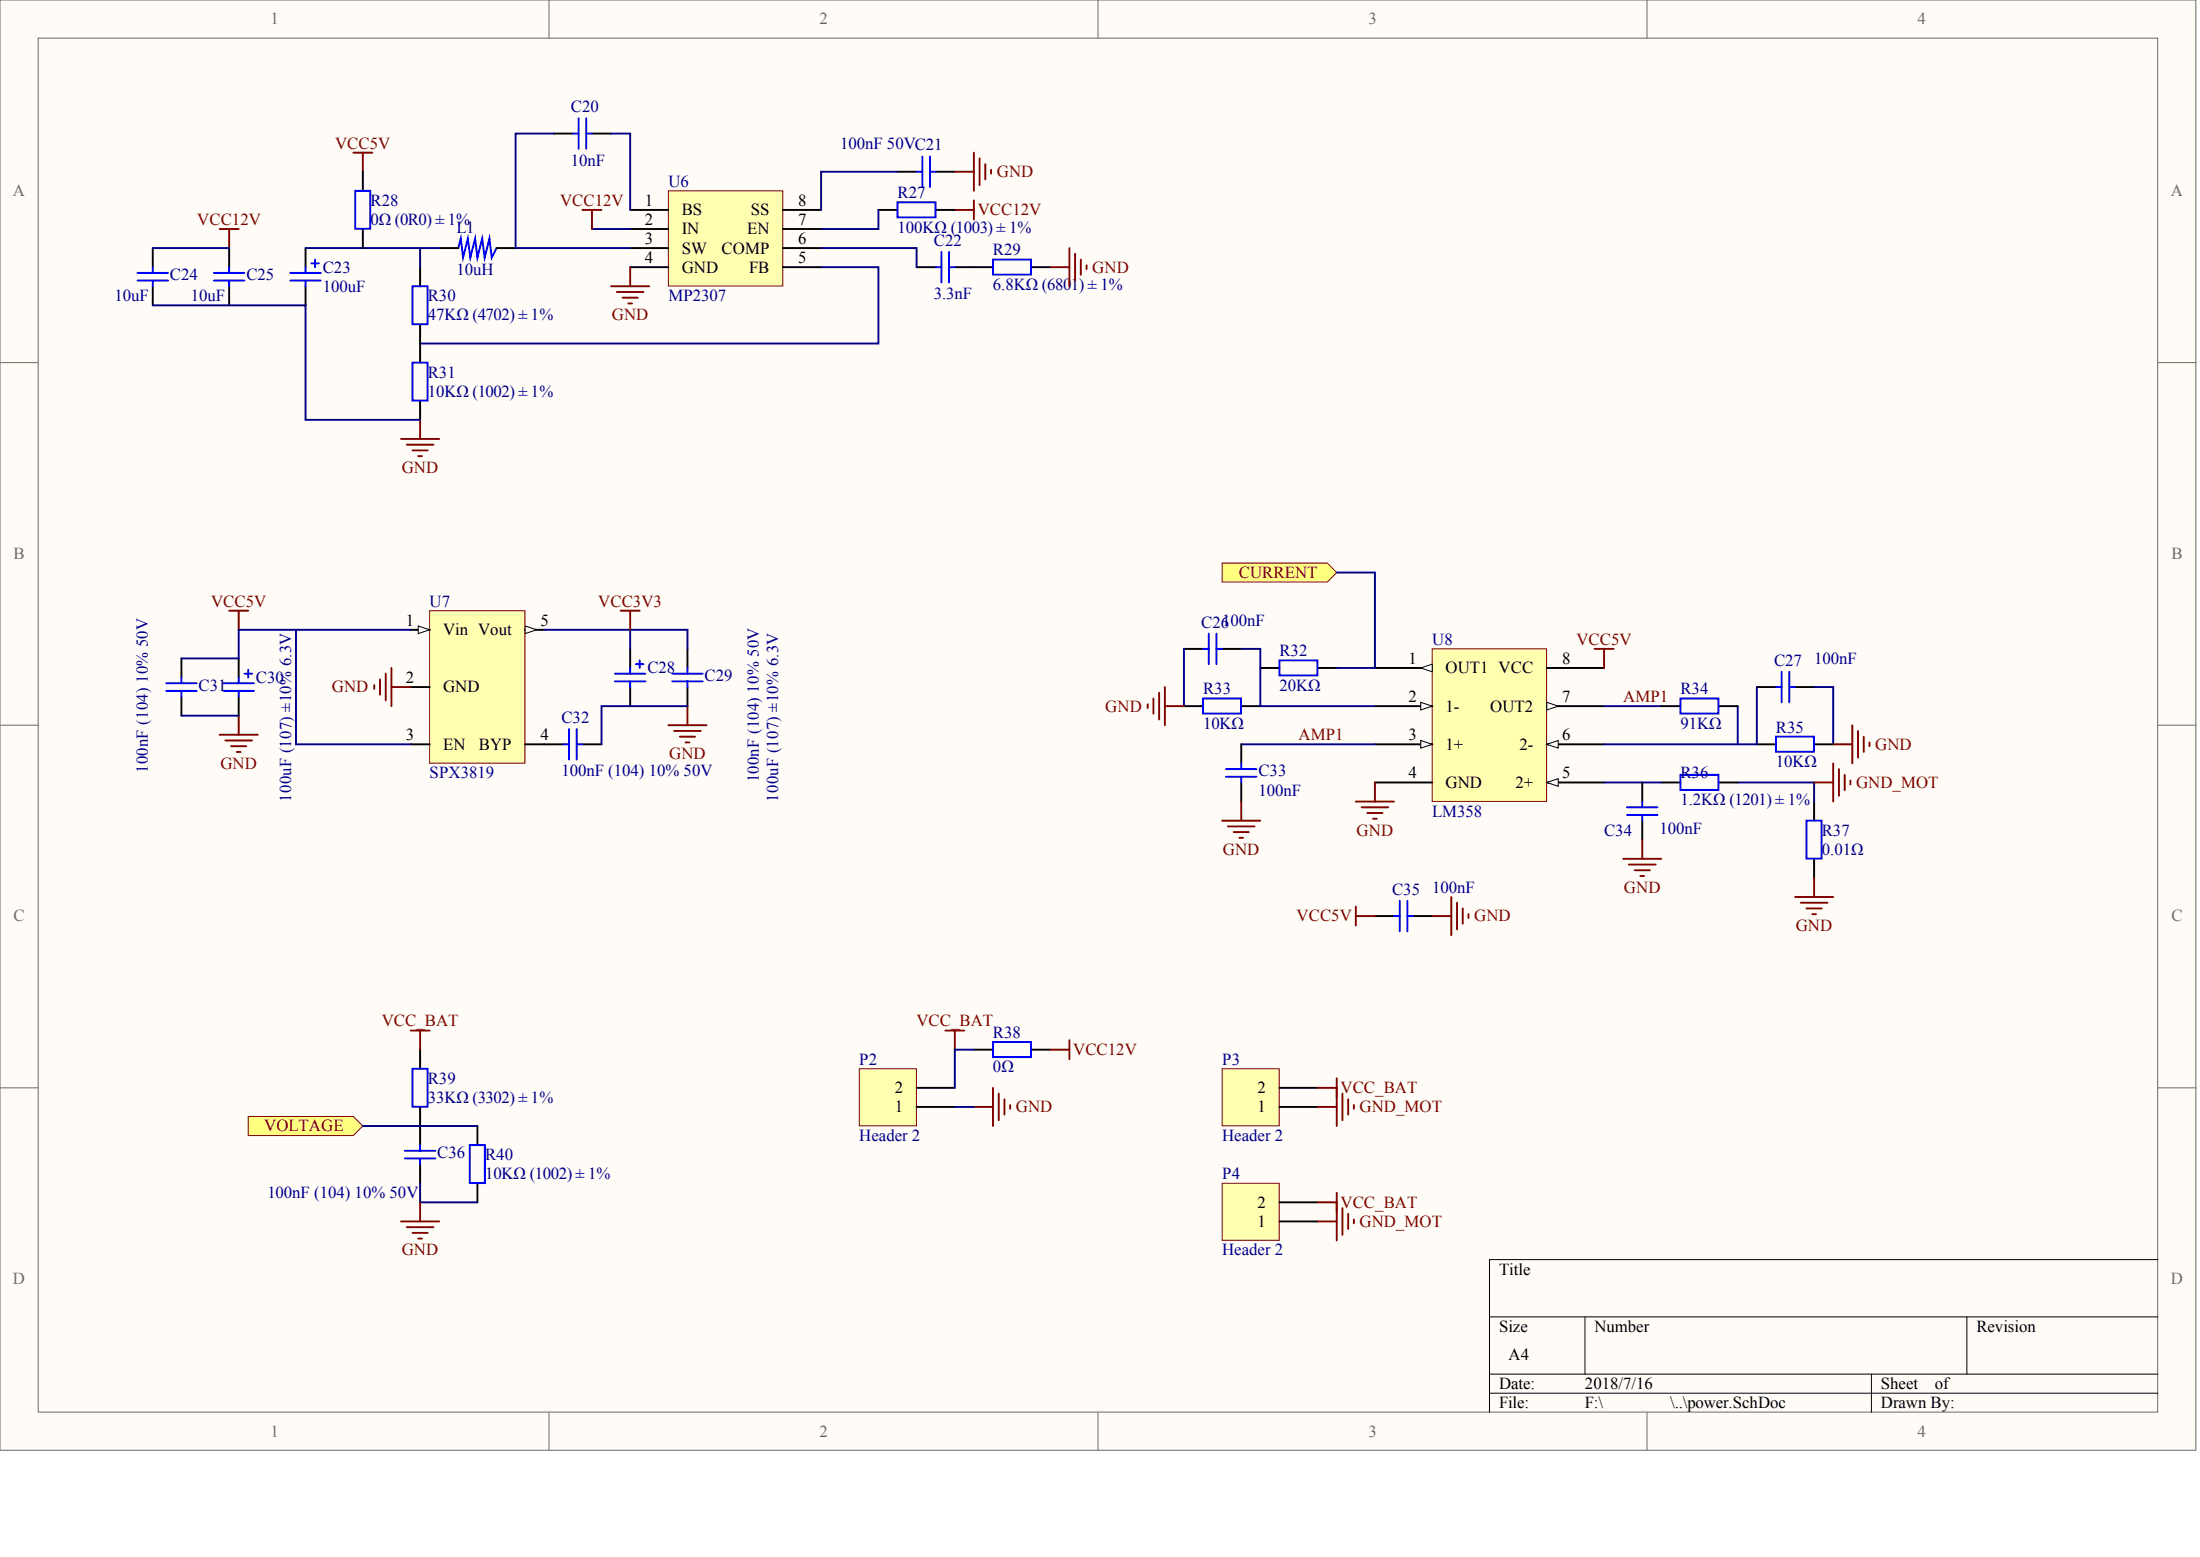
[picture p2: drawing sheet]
<svg xmlns="http://www.w3.org/2000/svg" width="840mm" height="594mm" viewBox="0 0 840 594" stroke-linecap="round" stroke-linejoin="round" font-family="sans-serif">
<g fill="#fffcf8" stroke="#696969" stroke-width=".38">
<path d="M0 0h838v553.4h-838z"/>
<path d="M14.6 14.6h808.8v524.2h-808.8z"/>
</g>
<path d="M209.5 0v14.6M419 0v14.6M628.6 0v14.6M0 138.4h14.6M823.5 138.4h14.6M0 276.7h14.6M823.5 276.7h14.6M0 415.1h14.6M823.5 415.1h14.6M209.5 538.9v14.5M419 538.9v14.5M628.6 538.9v14.5" fill="none" stroke="#696969" stroke-width=".38"/>
<path d="M823.5 480.6h-255.1v58.3M568.4 502.5h255.1M604.9 502.5v21.8M750.6 502.5v21.8M568.4 524.3h255.1M568.4 531.6h255.1M714.2 524.3v14.6" fill="none" stroke="#000" stroke-width=".38"/>
<path d="M255.1 72.8h43.6v36.4h-43.6z" fill="#ffffb0" stroke="#800000" stroke-width=".38"/>
<g fill="none" stroke="#000" stroke-width=".73">
<path d="M211.3 51h7.3M225.9 51h7.3M342.5 65.5h7.3M357.1 65.5h7.3M58.3 94.7v7.2M87.5 94.7v7.2M116.6 94.7v7.2M167.6 94.7h7.3M189.5 94.7h7.3M240.5 80.1h14.6M240.5 87.4h14.6M240.5 94.7h14.6"/>
<path d="M298.8 80.1h14.6M298.8 87.4h14.6M298.8 94.7h14.6M335.2 80.1h7.3M357.1 80.1h7.3M58.3 109.2v7.3M87.5 109.2v7.3M116.6 109.2v7.3M160.3 101.9v7.3M240.5 101.9h14.6M298.8 101.9h14.6M349.8 101.9h7.3"/>
<path d="M364.4 101.9h14.6M393.5 101.9h7.3M160.3 123.8v14.6M160.3 152.9v7.3"/>
</g>
<g fill="none" stroke="#00f" stroke-width=".73">
<path d="M218.6 51h2.2M220.8 45.1v11.7M223.7 45.1v11.7M223.7 51h2.2M352 59.7v11.7M354.9 59.7v11.7M342.5 77.2h14.5v5.7h-14.5zM349.8 65.5h2.2M354.9 65.5h2.2M120.2 99v2.9M174.9 94.7l1-3.7 .8 7.3 1.9-7.3 .9 7.3 1.8-7.3 .9 7.3 1.8-7.3 1 7.3 1.8-7.3 .9 7.3 1.8-3.6M359.3 96.1v11.7"/>
<path d="M362.2 96.1v11.7M379 99h14.5v5.8h-14.5zM52.5 104.1h11.6M52.5 107h11.6M58.3 101.9v2.2M58.3 107v2.2M81.6 104.1h11.7M81.6 107h11.7M87.5 101.9v2.2M87.5 107v2.2M110.8 104.1h11.6M110.8 107h11.6"/>
<path d="M116.6 101.9v2.2M116.6 107v2.2M118.8 100.5h2.9M157.4 109.2h5.8v14.5h-5.8zM357.1 101.9h2.2M362.2 101.9h2.2M157.4 138.4h5.8v14.4h-5.8z"/>
</g>
<g fill="none" stroke="#800000" stroke-width=".73">
<path d="M134.8 58.3h7.3M138.5 58.3v7.2M371.7 58.3v14.5M364.4 65.5h7.3M371.7 76.5v7.2M373.9 60.4v10.2M376.1 62.6v5.8M378.2 64.8v1.5M83.8 87.4h7.3M87.5 87.4v7.3M222.3 80.1h7.3M225.9 80.1v7.3"/>
<path d="M364.4 80.1h7.3M408.1 94.7v14.5M410.3 96.8v10.2M412.5 99v5.9M233.2 109.2h14.6M235.4 111.4h10.2M237.6 113.6h5.8M239.8 115.8h1.4M240.5 101.9v7.3M400.8 101.9h7.3M414.7 101.2v1.5M153 167.5h14.6"/>
<path d="M155.2 169.7h10.2M157.4 171.9h5.8M159.6 174h1.5M160.3 160.2v7.3"/>
</g>
<path d="M211.3 51h-14.5v43.7h43.7M233.2 51h7.3v29.1M342.5 65.5h-29.1v14.6M58.3 94.7h29.2M116.6 94.7h51M160.3 94.7v7.2M225.9 87.4h14.6M313.4 94.7h36.4v7.2M335.2 80.1v7.3h-21.8M58.3 116.5h58.3v43.7h43.7M313.4 101.9h21.8v29.2h-174.9" fill="none" stroke="#000080" stroke-width=".73"/>
<path d="M546.6 247.6h43.6v58.2h-43.6z" fill="#ffffb0" stroke="#800000" stroke-width=".38"/>
<path d="M524.7 254.9h21.9" fill="none" stroke="#000" stroke-width=".73"/>
<path d="M542.2 254.9l4.4-1.5v2.9z" fill="#fffcf8" stroke="#000" stroke-width=".38"/>
<path d="M524.7 269.4h21.9" fill="none" stroke="#000" stroke-width=".73"/>
<path d="M542.2 268l4.4 1.4-4.4 1.5z" fill="#fffcf8" stroke="#000" stroke-width=".38"/>
<path d="M524.7 284h21.9" fill="none" stroke="#000" stroke-width=".73"/>
<path d="M542.2 282.5l4.4 1.5-4.4 1.5z" fill="#fffcf8" stroke="#000" stroke-width=".38"/>
<path d="M524.7 298.6h21.9M590.3 298.6h21.9" fill="none" stroke="#000" stroke-width=".73"/>
<path d="M590.3 298.6l4.4-1.5v2.9z" fill="#fffcf8" stroke="#000" stroke-width=".38"/>
<path d="M590.3 284h21.9" fill="none" stroke="#000" stroke-width=".73"/>
<path d="M590.3 284l4.4-1.5v3z" fill="#fffcf8" stroke="#000" stroke-width=".38"/>
<path d="M590.3 269.4h21.9" fill="none" stroke="#000" stroke-width=".73"/>
<path d="M590.3 268l4.4 1.4-4.4 1.5z" fill="#fffcf8" stroke="#000" stroke-width=".38"/>
<path d="M590.3 254.9h21.9" fill="none" stroke="#000" stroke-width=".73"/>
<path d="M164 233h36.3v58.2h-36.3z" fill="#ffffb0" stroke="#800000" stroke-width=".38"/>
<path d="M156.7 240.3h7.3" fill="none" stroke="#000" stroke-width=".73"/>
<path d="M159.6 238.8l4.4 1.5-4.4 1.5z" fill="#fffcf8" stroke="#000" stroke-width=".38"/>
<path d="M200.4 240.3h7.3M156.7 262.1h7.3M156.7 284h7.3M200.4 284h7.3" fill="none" stroke="#000" stroke-width=".73"/>
<path d="M200.4 238.8l4.4 1.5-4.4 1.5z" fill="#fffcf8" stroke="#000" stroke-width=".38"/>
<g fill="none" stroke="#800000" stroke-width=".73">
<path d="M87.5 233h7.2M91.1 233v7.3M236.9 233h7.2M240.5 233v7.3M145 259.2v5.9M147.2 257.1v10.1M149.4 254.9v14.5M91.1 273.1v7.3M142.8 261.4v1.5M149.4 262.1h7.3M255.1 276.7h14.5M257.3 278.9h10.2"/>
<path d="M262.4 269.4v7.3M83.8 280.4h14.6M86 282.5h10.2M88.2 284.7h5.8M90.4 286.9h1.4M259.4 281.1h5.9M261.6 283.3h1.5"/>
</g>
<path d="M69.2 251.2v7.3M91.1 251.2v7.3M240.5 247.6v7.3M262.4 247.6v7.3M69.2 265.8v7.3M91.1 265.8v7.3M240.5 262.1v7.3M262.4 262.1v7.3M207.7 284h7.3M222.3 284h7.3" fill="none" stroke="#000" stroke-width=".73"/>
<g fill="none" stroke="#00f" stroke-width=".73">
<path d="M69.2 258.5v2.2M91.1 258.5v2.2M93.3 257.1h2.9M94.7 255.6v2.9M234.7 257.1h11.6M234.7 260h11.6M240.5 254.9v2.2M240.5 260v2.1M242.7 253.4h2.9M244.1 252v2.9M256.5 257.1h11.7M256.5 260h11.7"/>
<path d="M262.4 254.9v2.2M262.4 260v2.1M63.4 260.7h11.7M63.4 263.6h11.7M69.2 263.6v2.2M85.3 260.7h11.6M85.3 263.6h11.6M91.1 263.6v2.2M217.2 278.2v11.6M220.1 278.2v11.6M215 284h2.2M220.1 284h2.2"/>
</g>
<path d="M113 240.3v43.7h43.7M156.7 240.3h-65.6v10.9h-21.9M207.7 240.3h54.7v7.3M240.5 240.3v7.3M69.2 273.1h21.9M262.4 269.4h-32.8v14.6" fill="none" stroke="#000080" stroke-width=".73"/>
<g fill="#ffff80" stroke="#800000" stroke-width=".38">
<path d="M466.4 214.8h40.1l3.6 3.7-3.6 3.6h-40.1z" fill-rule="evenodd"/>
<path d="M94.7 426h40.1l3.7 3.6-3.7 3.7h-40.1z" fill-rule="evenodd"/>
</g>
<g fill="none" stroke="#000" stroke-width=".73">
<path d="M138.5 65.5v7.3M138.5 87.4v7.3M451.8 247.6h7.3M466.4 247.6h7.3M481 254.9h7.3M502.9 254.9h7.2M451.8 269.4h7.3M473.7 269.4h7.3M634 269.4h7.3M655.9 269.4h7.3M670.5 262.1h7.3M685.1 262.1h7.2"/>
<path d="M473.7 284v7.3M473.7 298.6v7.2M626.8 298.6v7.2M634 298.6h7.3M655.9 298.6h7.3M670.5 284h7.3M692.3 284h7.3M626.8 313.1v7.3M692.3 305.8v7.3M692.3 327.7v7.3M524.7 349.5h7.3M539.3 349.5h7.3"/>
<path d="M160.3 400.5v7.3M371.7 400.5h7.3M393.5 400.5h7.3M160.3 422.4v14.5M182.2 429.6v7.3M160.3 444.2v7.3M182.2 451.5v7.3"/>
</g>
<g fill="none" stroke="#00f" stroke-width=".73">
<path d="M135.6 72.8h5.7v14.5h-5.7zM459.1 247.6h2.2M461.3 241.8v11.6M464.2 241.8v11.6M464.2 247.6h2.2M488.3 252h14.5v5.7h-14.5zM680 256.3v11.7M682.9 256.3v11.7M459.1 266.5h14.5v5.8h-14.5zM641.3 266.5h14.5v5.8h-14.5zM677.8 262.1h2.2M682.9 262.1h2.2"/>
<path d="M467.9 293.5h11.6M467.9 296.4h11.6M473.7 291.3v2.2M473.7 296.4v2.2M641.3 295.6h14.5v5.8h-14.5zM677.8 281.1h14.5v5.7h-14.5zM620.9 308h11.7M620.9 310.9h11.7M626.8 305.8v2.2M626.8 310.9v2.2M689.4 313.1h5.8v14.5h-5.8zM532 349.5h2.2"/>
<path d="M534.2 343.7v11.7M537.1 343.7v11.7M537.1 349.5h2.2M379 397.6h14.5v5.7h-14.5zM157.4 407.8h5.8v14.5h-5.8zM154.5 439.1h11.7M160.3 436.9v2.2M179.3 436.9h5.7v14.5h-5.7zM154.5 442h11.7M160.3 442v2.2"/>
</g>
<path d="M510.1 218.5h14.6v36.4h-14.6M451.8 247.6v21.8M473.7 247.6h7.3v21.8h43.7M612.2 269.4h21.8M663.2 269.4v14.6M670.5 262.1v21.9h-58.3M692.3 262.1h7.3v21.9M473.7 284h51M612.2 298.6h21.8M663.2 298.6h29.1v7.2M138.5 429.6h43.7M160.3 451.5v7.3h21.9" fill="none" stroke="#000080" stroke-width=".73"/>
<g fill="none" stroke="#800000" stroke-width=".73">
<path d="M608.5 247.6h7.3M612.2 247.6v7.3M692.3 335v7.3M517.4 345.9v7.3M517.4 349.5h7.3M685.1 342.3h14.5M687.2 344.4h10.2M689.4 346.6h5.9M691.6 348.8h1.5M360.7 393.2h7.3M364.4 393.2v7.3M408.1 396.9v7.2"/>
<path d="M400.8 400.5h7.3M160.3 458.8v7.2M153 466h14.6M155.2 468.2h10.2M157.4 470.4h5.8M159.6 472.6h1.5"/>
</g>
<path d="M328 407.8h21.7v21.8h-21.7z" fill="#ffffb0" stroke="#800000" stroke-width=".38"/>
<path d="M349.8 415.1h14.6M349.8 422.4h14.6" fill="none" stroke="#000" stroke-width=".73"/>
<path d="M466.4 407.8h21.8v21.8h-21.8z" fill="#ffffb0" stroke="#800000" stroke-width=".38"/>
<path d="M488.3 415.1h14.6M488.3 422.4h14.6" fill="none" stroke="#000" stroke-width=".73"/>
<g fill="none" stroke="#800000" stroke-width=".73">
<path d="M438 268.7v1.5M440.2 266.5v5.8M442.4 264.3v10.2M444.6 262.1v14.6M444.6 269.4h7.2M706.9 276.7v14.6M709.1 278.9v10.2M524.7 298.6v7.2M692.3 298.6h7.3M699.6 291.3v14.5M699.6 284h7.3M701.8 293.5v10.2"/>
<path d="M704 295.6v5.9M706.2 297.8v1.5M711.3 281.1v5.8M713.5 283.3v1.4M466.4 313.1h14.6M468.6 315.3h10.2M470.8 317.5h5.8M473 319.7h1.4M473.7 305.8v7.3M517.4 305.8h14.6M519.6 308h10.2M521.8 310.2h5.8"/>
<path d="M524 312.4h1.5M619.5 327.7h14.5M621.7 329.9h10.2M623.8 332.1h5.9M626 334.2h1.5M626.8 320.4v7.3M546.6 349.5h7.3M553.9 342.3v14.5M556.1 344.4v10.2M558.2 346.6v5.8M560.4 348.8v1.5M379 415.1v14.5"/>
<path d="M381.2 417.3v10.1M383.3 419.4v5.9M502.9 415.1h7.2M510.1 411.4v18.2M512.3 417.3v10.1M514.5 419.4v5.9M371.7 422.4h7.3M385.5 421.6v1.5M502.9 422.4h7.2M516.7 421.6v1.5"/>
</g>
<path d="M371.7 400.5h-7.3v14.6" fill="none" stroke="#000080" stroke-width=".73"/>
<path d="M466.4 451.5h21.8v21.8h-21.8z" fill="#ffffb0" stroke="#800000" stroke-width=".38"/>
<path d="M488.3 458.8h14.6M488.3 466h14.6" fill="none" stroke="#000" stroke-width=".73"/>
<path d="M364.4 422.4h7.3" fill="none" stroke="#000080" stroke-width=".73"/>
<path d="M156.7 393.2h7.3M160.3 393.2v7.3M502.9 458.8h7.2M510.1 455.1v18.2M502.9 466h7.2M512.3 460.9v10.2M514.5 463.1v5.9M516.7 465.3v1.5" fill="none" stroke="#800000" stroke-width=".73"/>
<g font-size="6.4" fill="#696969">
<text x="103.2" y="9.3">1</text>
<text x="312.7" y="9.3">2</text>
<text x="522.2" y="9.3">3</text>
<text x="731.8" y="9.3">4</text>
<text x="5" y="74.9">A</text>
<text x="828.5" y="74.9">A</text>
<text x="5.2" y="213.2">B</text>
<text x="828.7" y="213.2">B</text>
<text x="5.2" y="351.6">C</text>
<text x="828.7" y="351.6">C</text>
<text x="5" y="490">D</text>
<text x="828.5" y="490">D</text>
<text x="103.2" y="548.2">1</text>
<text x="312.7" y="548.2">2</text>
<text x="522.2" y="548.2">3</text>
<text x="731.8" y="548.2">4</text>
</g>
<g font-size="6.4" fill="#000080">
<text x="217.9" y="42.8">C20</text>
<text x="320.7" y="56.7">100nF 50VC21</text>
<text x="217.9" y="63.2">10nF</text>
<text x="255.1" y="71.2">U6</text>
<text x="342.5" y="75.6">R27</text>
<text x="141.4" y="78.5">R28</text>
<text x="141.4" y="85.8">0Ω (0R0) ±1%</text>
<text x="174.2" y="88.7">L1</text>
<text x="342.5" y="88.7">100KΩ (1003) ±1%</text>
<text x="356.4" y="93.8">C22</text>
<text x="379" y="97.5">R29</text>
<text x="64.9" y="106.9">C24</text>
<text x="94" y="106.9">C25</text>
<text x="123.2" y="104">C23</text>
<text x="174.2" y="104.7">10uH</text>
<text x="123.2" y="111.3">100uF</text>
<text x="379" y="110.6">6.8KΩ (6801) ±1%</text>
<text x="43.7" y="114.9">10uF</text>
<text x="72.9" y="114.9">10uF</text>
<text x="163.2" y="114.9">R30</text>
<text x="255.1" y="114.9">MP2307</text>
<text x="356.4" y="114.2">3.3nF</text>
<text x="163.2" y="122.2">47KΩ (4702) ±1%</text>
<text x="163.2" y="144.1">R31</text>
<text x="163.2" y="151.3">10KΩ (1002) ±1%</text>
<text x="164" y="231.4">U7</text>
<text x="458.4" y="239.5">C26100nF</text>
<text x="488.3" y="250.4">R32</text>
<text x="546.6" y="246">U8</text>
<text x="247.1" y="256.9">C28</text>
<text x="677" y="254">C27</text>
<text x="692.3" y="253.3">100nF</text>
<text x="75.8" y="263.5">C31</text>
<text x="97.7" y="260.6">C30</text>
<text x="268.9" y="259.8">C29</text>
<text x="488.3" y="263.5">20KΩ</text>
<text x="459.1" y="264.9">R33</text>
<text x="641.3" y="264.9">R34</text>
<text x="214.3" y="275.9">C32</text>
<text x="459.1" y="278.1">10KΩ</text>
<text x="641.3" y="278.1">91KΩ</text>
<text x="677.8" y="279.5">R35</text>
<text x="677.8" y="292.6">10KΩ</text>
<text x="164" y="297">SPX3819</text>
<text x="214.3" y="296.3">100nF (104) 10% 50V</text>
<text x="480.3" y="296.3">C33</text>
<text x="641.3" y="297">R36</text>
<text x="480.3" y="303.5">100nF</text>
<text x="546.6" y="311.5">LM358</text>
<text x="641.3" y="307.2">1.2KΩ (1201) ±1%</text>
<text x="612.2" y="318.8">C34</text>
<text x="633.3" y="318.1">100nF</text>
<text x="695.3" y="318.8">R37</text>
<text x="695.3" y="326.1">0.01Ω</text>
<text x="531.3" y="341.4">C35</text>
<text x="546.6" y="340.7">100nF</text>
<text x="379" y="396">R38</text>
<text x="328" y="406.2">P2</text>
<text x="466.4" y="406.2">P3</text>
<text x="163.2" y="413.5">R39</text>
<text x="379" y="409.1">0Ω</text>
<text x="163.2" y="420.8">33KΩ (3302) ±1%</text>
<text x="328" y="435.3">Header 2</text>
<text x="466.4" y="435.3">Header 2</text>
<text x="166.9" y="441.9">C36</text>
<text x="185.1" y="442.6">R40</text>
<text x="185.1" y="449.9">10KΩ (1002) ±1%</text>
<text x="466.4" y="449.9">P4</text>
<text x="102" y="457.2">100nF (104) 10% 50V</text>
<text x="466.4" y="479">Header 2</text>
</g>
<g font-size="6.4" fill="#800000">
<text x="127.9" y="56.7">VCC5V</text>
<text x="380.4" y="67.6">GND</text>
<text x="213.8" y="78.5">VCC12V</text>
<text x="373.1" y="82.2">VCC12V</text>
<text x="75.3" y="85.8">VCC12V</text>
<text x="416.9" y="104">GND</text>
<text x="233.5" y="122.2">GND</text>
<text x="153.3" y="180.5">GND</text>
<text x="472.8" y="220.5">CURRENT</text>
<text x="80.5" y="231.4">VCC5V</text>
<text x="228.3" y="231.4">VCC3V3</text>
<text x="601.6" y="246">VCC5V</text>
<text x="126.7" y="264.2">GND</text>
<text x="619.5" y="267.9">AMP1</text>
<text x="421.8" y="271.5">GND</text>
<text x="495.6" y="282.4">AMP1</text>
<text x="715.7" y="286.1">GND</text>
<text x="84.1" y="293.3">GND</text>
<text x="255.4" y="289.7">GND</text>
<text x="708.4" y="300.6">GND_MOT</text>
<text x="517.7" y="318.8">GND</text>
<text x="466.7" y="326.1">GND</text>
<text x="619.8" y="340.7">GND</text>
<text x="494.8" y="351.6">VCC5V</text>
<text x="562.6" y="351.6">GND</text>
<text x="685.3" y="355.2">GND</text>
<text x="145.7" y="391.7">VCC_BAT</text>
<text x="349.7" y="391.7">VCC_BAT</text>
<text x="409.6" y="402.6">VCC12V</text>
<text x="511.6" y="417.1">VCC_BAT</text>
<text x="387.7" y="424.4">GND</text>
<text x="518.9" y="424.4">GND_MOT</text>
<text x="100.9" y="431.7">VOLTAGE</text>
<text x="511.6" y="460.8">VCC_BAT</text>
<text x="518.9" y="468.1">GND_MOT</text>
<text x="153.3" y="479">GND</text>
</g>
<g font-size="6.4">
<text x="246" y="78.5">1</text>
<text x="260.2" y="82.2">BS</text>
<text x="286.6" y="82.2">SS</text>
<text x="304.6" y="78.5">8</text>
<text x="246" y="85.8">2</text>
<text x="260.2" y="89.4">IN</text>
<text x="285.1" y="89.4">EN</text>
<text x="304.6" y="85.8">7</text>
<text x="246" y="93.1">3</text>
<text x="304.6" y="93.1">6</text>
<text x="246" y="100.4">4</text>
<text x="260.2" y="96.7">SW</text>
<text x="275.4" y="96.7">COMP</text>
<text x="304.6" y="100.4">5</text>
<text x="260.2" y="104">GND</text>
<text x="286" y="104">FB</text>
<text x="154.9" y="238.7">1</text>
<text x="206.2" y="238.7">5</text>
<text x="169.1" y="242.4">Vin Vout</text>
<text x="537.5" y="253.3">1</text>
<text x="551.7" y="256.9">OUT1 VCC</text>
<text x="596.1" y="253.3">8</text>
<text x="154.9" y="260.6">2</text>
<text x="169.1" y="264.2">GND</text>
<text x="537.5" y="267.9">2</text>
<text x="596.1" y="267.9">7</text>
<text x="551.7" y="271.5">1-</text>
<text x="568.7" y="271.5">OUT2</text>
<text x="154.9" y="282.4">3</text>
<text x="169.1" y="286.1">EN</text>
<text x="182.7" y="286.1">BYP</text>
<text x="206.2" y="282.4">4</text>
<text x="537.5" y="282.4">3</text>
<text x="551.7" y="286.1">1+</text>
<text x="580" y="286.1">2-</text>
<text x="596.1" y="282.4">6</text>
<text x="537.5" y="297">4</text>
<text x="596.1" y="297">5</text>
<text x="551.7" y="300.6">GND</text>
<text x="578.4" y="300.6">2+</text>
<text x="341.5" y="417.1">2</text>
<text x="480" y="417.1">2</text>
<text x="341.5" y="424.4">1</text>
<text x="480" y="424.4">1</text>
<text x="480" y="460.8">2</text>
<text x="480" y="468.1">1</text>
<text x="572.1" y="486.3">Title</text>
<text x="572.1" y="508.2">Size</text>
<text x="608.5" y="508.2">Number</text>
<text x="754.3" y="508.2">Revision</text>
<text x="575.7" y="519.1">A4</text>
<text x="572.1" y="530">Date:</text>
<text x="604.9" y="530">2018/7/16</text>
<text x="717.8" y="530">Sheet</text>
<text x="738.4" y="530">of</text>
<text x="572.1" y="537.3">File:</text>
<text x="604.9" y="537.3">F:\</text>
<text x="637.4" y="537.3">\..\power.SchDoc</text>
<text x="717.8" y="537.3">Drawn By:</text>
</g>
<g font-size="6.3" fill="#000080">
<text x="56.4" y="294.9" transform="rotate(-90 56.4 294.9)">100nF (104) 10% 50V</text>
<text x="289.7" y="298.6" transform="rotate(-90 289.7 298.6)">100nF (104) 10% 50V</text>
<text x="111.1" y="305.8" transform="rotate(-90 111.1 305.8)">100uF (107) ±10% 6.3V</text>
<text x="296.9" y="305.8" transform="rotate(-90 296.9 305.8)">100uF (107) ±10% 6.3V</text>
</g>
</svg>
